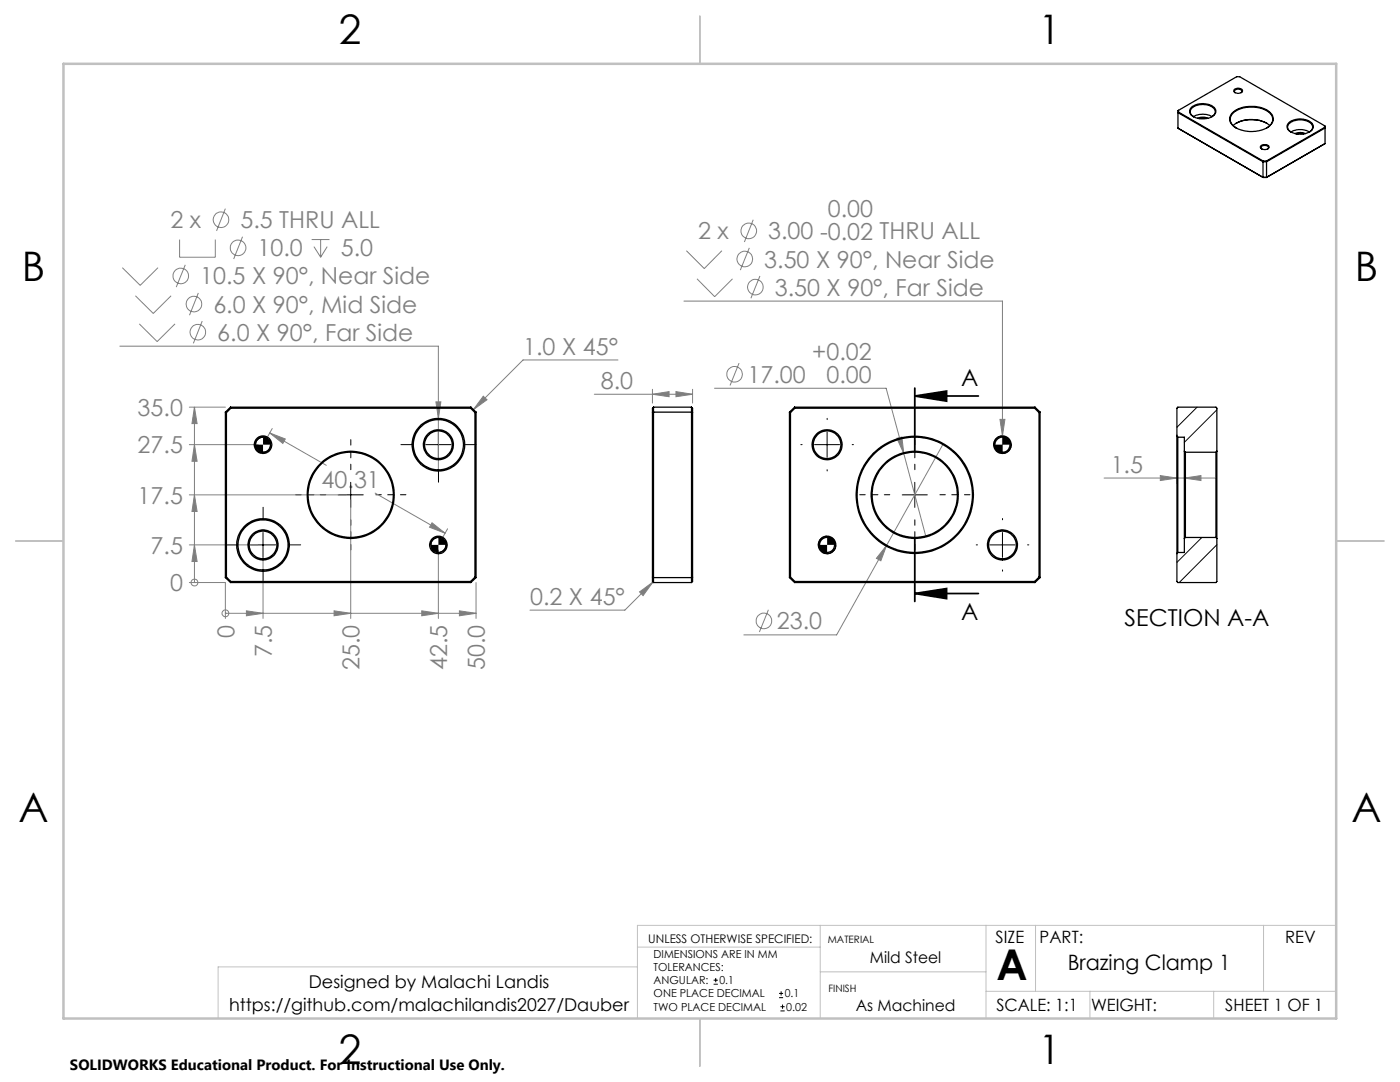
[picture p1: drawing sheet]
<svg xmlns="http://www.w3.org/2000/svg" width="279mm" height="216mm" viewBox="0 0 279 216" stroke-linecap="round" stroke-linejoin="round" font-family="sans-serif">
<g fill="none" stroke="#808080" stroke-width=".2">
<path d="M24.4 53.4l3.6 3.5 3.5-3.5M27 59l3.6 3.5 3.5-3.5M35.8 47.8v3.5h7.2v-3.5M37 52.8l-1.8 4.5M39.6 58.5l-1.8 4.4M45 41.6l-1.8 4.5M48.4 47.2l-1.8 4.5M62.2 47.8h3.6M62.7 49.2l1.3 2.1M64 47.8v3.5M65.3 49.2l-1.3 2.1M137 50l3.5 3.6 3.6-3.6"/>
<path d="M139.1 55.6l3.5 3.6 3.6-3.6M149.5 49.5l-1.8 4.4M150.3 43.9l-1.7 4.4M151.7 55.1l-1.8 4.4M23.9 69.1h63.6v24.9M27.8 64.6l3.6 3.6 3.5-3.6M40.4 64.1l-1.8 4.4M96.4 79.1l.8 .7-2.7 1.9zM118.6 78.7h19.6M123.3 71.8h-18.9l-9.9 9.9M130.2 77.7v2.7M130.2 78.7l3.3-.6v1.1z"/>
<path d="M134.9 78.1l3.3 .6-3.3 .5zM136.5 60.1h63.6v30.4M138.2 77.7v2.7M142.6 77.5h34.2l3.6 13M147.5 72.5l-1.8 4.4M37.8 98.7h31.2M37.8 88.7h13.7M37.8 81.2h7.2M38.8 81.2v35M38.8 98.7l.5 3.4h-1zM38.8 88.7l.5 3.3h-1zM38.8 81.2l.5 3.3h-1z"/>
<path d="M53.8 86.4l11.3 6.5M53.8 86.4l3.1 1.2-.5 .9zM54.3 85.5l-1.3 2.4M70 99.7v23.7M74.9 98.4l13.9 8M87 80.2h1l-.5 3.3zM179 87.5l1-.3 .4 3.3zM180.4 90.5l4.3 16.5M188.2 88.7l-21.2 38h-18.6M199.6 83.7h1l-.5 3.3zM220.3 95.4h22.4M231.6 94.9l3.3 .5-3.3 .5z"/>
<path d="M234.9 86.7v9.7M236.4 95.4l3.3-.5v1zM37.8 116.2h7.2v7.2M37.8 108.7h13.7M38.8 116.2h.1M38.8 108.7l.5 3.3h-1zM52.5 109.7v13.7M86.2 104.3l2.6 2.1-3.1-1.2zM87.5 109.7v13.7M89.3 105.5l-1.3 2.4M95 116.2v7.2M127.6 118.1l2.7-2-2 2.8z"/>
<path d="M130.3 116.1l-5.6 5.6h-18.9M177 108.8l-1.2 3.1-.9-.5zM45 122.4h.1M45 122.4h50M49.2 121.9l3.3 .5-3.3 .5zM66.7 121.9l3.3 .5-3.3 .5zM84.2 121.9l3.3 .5-3.3 .5zM91.7 121.9l3.3 .5-3.3 .5zM153.4 121.7l-1.8 4.4"/>
<circle cx="36.1" cy="55.1" r="1.55"/>
<circle cx="44.1" cy="43.9" r="1.55"/>
<circle cx="47.5" cy="49.4" r="1.55"/>
<circle cx="148.6" cy="51.7" r="1.56"/>
<circle cx="149.4" cy="46.1" r="1.55"/>
<circle cx="150.7" cy="57.3" r="1.55"/>
<circle cx="38.7" cy="60.7" r="1.55"/>
<circle cx="39.5" cy="66.3" r="1.55"/>
<circle cx="146.6" cy="74.7" r="1.55"/>
<circle cx="38.8" cy="116.2" r=".68"/>
<circle cx="45" cy="122.4" r=".69"/>
<circle cx="152.5" cy="123.9" r="1.56"/>
</g>
<g fill="none" stroke="#000" stroke-width=".2">
<path d="M52.5 87.2a1.56 1.56 0 0 0-1.5 1.5M54 88.7a1.44 1.44 0 0 1-1.5 1.5M67.5 98.7h5M70 96.2v5M85 88.7h5M87.5 86.3v4.9M162.6 88.7h5M165.1 86.3v4.9M180.1 98.7h5M182.6 96.2v5M200.1 87a1.75 1.75 0 0 0-1.8 1.7M201.8 88.7a1.75 1.75 0 0 1-1.7 1.8"/>
<path d="M50 108.7h5M52.5 106.3v4.9M87.5 107.2a1.5 1.5 0 0 0-1.5 1.5M89 108.7a1.5 1.5 0 0 1-1.5 1.5M165.1 107a1.75 1.75 0 0 0-1.8 1.7M166.8 108.7a1.75 1.75 0 0 1-1.7 1.8M197.6 108.7h5M200.1 106.3v4.9M142.4 196.4h.9M142.4 195.6h.9M142.8 195.2v.8M155.5 199.1h.8"/>
<path d="M155.5 198.2h.8M155.9 197.8v.8M155.8 201.7h.8M155.8 200.9h.8M156.2 200.4v.9"/>
</g>
<path d="M182.6 79l6.3-1v2zM182.6 79h12.7M182.6 77.4v12.7M182.6 118.4l6.3-1v2.1zM182.6 107.3v12.7M182.6 118.4h12.7" fill="none" stroke="#000" stroke-width=".35"/>
<path d="M65 98.7h-6M70 93.7v-6M75 98.7h6M177.6 98.7h-6M182.6 93.7v-6M187.6 98.7h6M70 103.7v6M182.6 103.7v6" fill="none" stroke="#000" stroke-width=".2" stroke-dasharray="15.2 1.3 1.3 1.3" stroke-dashoffset="14.1"/>
<g fill="none" stroke="#000" stroke-width=".2" stroke-dasharray="15.2 1.3 1.3 1.3">
<path d="M82.5 88.7h-2.5M87.5 83.7v-2.5M87.5 93.7v2.5M92.5 88.7h2.5M160.1 88.7h-.3M165.1 83.7v-.2M165.1 93.7v.3M170.1 88.7h.2M47.5 108.7h-2.5M52.5 103.7v-2.5M52.5 113.7v2.5M57.5 108.7h2.5"/>
<path d="M195.1 108.7h-.3M200.1 103.7v-.2M200.1 113.7v.3M205.1 108.7h.2"/>
</g>
<path d="M127.2 189h36.5M127.2 192.9h-83.7v10.3M163.7 184.6v18.6M163.7 193.9h33.1M196.8 184.6v18.6M196.8 197.8h69.9M206.7 184.6v13.2M217.5 197.8v5.4M242.2 197.8v5.4M252.2 184.6v13.2M266.7 184.6h-139.5v18.6" fill="none" stroke="#c0c0c0" stroke-width=".2"/>
<path d="M139.7 3.2v9.5M3.1 107.9h9.6M266.7 107.9h9.5M139.7 203.2v9.6" fill="none" stroke="#c0c0c0" stroke-width=".25"/>
<path d="M12.7 12.7h254v190.5h-254z" fill="none" stroke="#c0c0c0" stroke-width=".5"/>
<g fill="#000">
<path d="M182.6 79l6.3-1v2zM182.6 118.4l6.3-1v2.1z"/>
<path d="M86 108.7a1.44 1.44 0 0 0 1.5 1.5v-1.5zM87.5 107.2v1.5h1.5a1.5 1.5 0 0 0-1.5-1.5zM51 88.7a1.5 1.5 0 0 0 1.5 1.5v-1.5zM52.5 87.2v1.5h1.5a1.44 1.44 0 0 0-1.5-1.5zM163.3 108.7a1.81 1.81 0 0 0 1.8 1.8v-1.8zM165.1 107v1.7h1.7a1.69 1.69 0 0 0-1.7-1.7zM198.3 88.7a1.75 1.75 0 0 0 1.8 1.8v-1.8zM200.1 87v1.7h1.7a1.75 1.75 0 0 0-1.7-1.7z"/>
</g>
<g fill="#808080">
<path d="M38.8 108.7l.5 3.3h-1zM38.8 98.7l.5 3.4h-1zM38.8 88.7l.5 3.3h-1zM38.8 81.2l.5 3.3h-1z"/>
<path d="M49.2 121.9l3.3 .5-3.3 .5zM66.7 121.9l3.3 .5-3.3 .5zM84.2 121.9l3.3 .5-3.3 .5zM91.7 121.9l3.3 .5-3.3 .5z"/>
<path d="M53.8 86.4l3.1 1.2-.5 .9zM86.2 104.3l2.6 2.1-3.1-1.2zM87 80.2l.5 3.3 .5-3.3zM96.4 79.1l.8 .7-2.7 1.9zM130.2 78.7l3.3-.6v1.1zM134.9 78.1l3.3 .6-3.3 .5zM127.6 118.1l2.7-2-2 2.8zM199.6 83.7l.5 3.3 .5-3.3zM177 108.8l-2.1 2.6 .9 .5zM179 87.5l1.4 3-.4-3.3zM236.4 95.4l3.3-.5v1zM231.6 94.9l3.3 .5-3.3 .5z"/>
</g>
<g fill="none" stroke="#000" stroke-width=".25">
<path d="M246.3 17.9a1.05 1.05 0 0 1 1.7 .2 1 1 0 0 1-1.8 0zM246.5 18.5a.39 .39 0 0 1-.1-.5 .39 .39 0 0 1 .5-.2h.5a.39 .39 0 0 1 .4 .2 .39 .39 0 0 1-.1 .5M235.1 25.6l17 9.8M235.1 25.6h.1M235.2 22v.4M235.2 22l11.6-6.7h.6l16.9 9.8M235.2 22.4l16.9 9.7M235.2 22.4l-.1 .1 17 9.8M235.2 22l-.1 .1v3.5M237.8 21.4a3.6 3.6 0 0 1 4.7 .3 1.28 1.28 0 0 1-1.1 1.8 3.4 3.4 0 0 1-3.9-.9 1.02 1.02 0 0 1 .3-1.2zM238.2 23.3a3.7 3.7 0 0 1 3.7 0M238.2 23.3a1.08 1.08 0 0 1-.7-1.1 1.08 1.08 0 0 1 .9-1 3.2 3.2 0 0 1 4.1 .8 1.03 1.03 0 0 1-.7 1.3"/>
<path d="M239 23.6l.7-.2h.7l.7 .2M239.3 23.7l.4-.1 1 .1M245.9 22.6a6.2 6.2 0 0 1 7.6-.1 1.76 1.76 0 0 1-.6 2.9 6.3 6.3 0 0 1-6.9-.5 1.58 1.58 0 0 1-.1-2.3zM246.1 25a6.2 6.2 0 0 1 7.3 0M246.7 25.5a1.82 1.82 0 0 1-1.2-1.7 1.82 1.82 0 0 1 1.2-1.7 6.2 6.2 0 0 1 6.8 .6 1.78 1.78 0 0 1-.7 2.8M246.7 24.6a6.9 6.9 0 0 1 6.1 0M251.6 29.1a1.11 1.11 0 0 1 1.7 .3 1 1 0 0 1-1.8-.1zM251.8 29.7l-.1-.1a.53 .53 0 0 1 .2-.6 .53 .53 0 0 1 .7 0l.2 .1a.36 .36 0 0 1 .3 .2 .36 .36 0 0 1-.1 .4M252.1 32.3h.7M252.1 35.4h.7M252.1 32.3v3.1M252.1 35.4h.1"/>
<path d="M252.1 32.1h.6M252.1 32.1v.2M252.1 35.4h.6M252.7 32.1l.1 .2M252.8 32.3v3.1M252.8 35.4h-.1M257.2 24.4a3.6 3.6 0 0 1 4.7 .4 1.35 1.35 0 0 1-1.2 1.8 3.3 3.3 0 0 1-3.8-1 1 1 0 0 1 .3-1.2zM257.6 26.3a4 4 0 0 1 3.7 0M257.7 26.4a1.08 1.08 0 0 1-.7-1.2 1.08 1.08 0 0 1 .9-.9 3.2 3.2 0 0 1 4 .7 1.08 1.08 0 0 1-.6 1.4M258.5 26.7l1-.3 1 .3M258.8 26.7l.6-.1 .8 .1M264.3 25.1v.3"/>
<path d="M264.3 25.4l-11.6 6.7M264.3 25.4l.1 .1-11.6 6.8M264.3 25.1l.1 .1v3.4M264.4 28.6l-11.6 6.8M264.4 28.6l-11.7 6.8M45 82.2l.2 .1M45 82.2v33.1M45.2 82.3v32.8M46 81.2l-1 1M46 81.2l.1 .3M46 81.2h48M46.1 81.5l-.9 .8"/>
<path d="M46.1 81.5h47.8M93.9 81.5l.9 .8M94 81.2l-.1 .3M94 81.2l1 1M94.8 82.3v32.8M95 82.2l-.2 .1M95 82.2v33.1M130.2 82.3l.2-.1h7.6l.2 .1M130.4 81.2h7.6M130.4 81.2v35M130.4 81.2l-.2 .3v34.5l.2 .2M138 81.2l.2 .3v34.5l-.2 .2"/>
<path d="M138 81.2v35M157.6 82.2l.2 .1M157.6 82.2v33.1M157.8 82.3v32.8M158.6 81.2h48M158.6 81.2v.3M158.6 81.2l-1 1M158.6 81.5h47.9M158.6 81.5l-.8 .8M206.5 81.5l.9 .8M206.6 81.2l-.1 .3M206.6 81.2l1 1"/>
<path d="M207.4 82.3v32.8M207.6 82.2l-.2 .1M207.6 82.2v33.1M234.9 87v23.5M234.9 87v-5.5l.2-.3h7.6l.2 .3v8.5M234.9 87l.2 .2M235.1 87.2v23M235.1 87.2h1.3v2.8M236.4 90v17.5M236.4 90l.2 .2M236.6 90.2v17M236.6 90.2h6.1"/>
<path d="M242.7 90.2v17M242.9 90v17.5M242.9 90l-.2 .2M45 115.3l1 .9M45.2 115.1l.9 .9M45.2 115.1l-.2 .2M46 116.2h48M46.1 116h47.8M46.1 116l-.1 .2M93.9 116l.1 .2M94.8 115.1l-.9 .9M94.8 115.1l.2 .2"/>
<path d="M95 115.3l-1 .9M130.2 115.1l.2 .2h7.6l.2-.2M130.4 116.2h7.6M157.6 115.3l1 .9M157.8 115.1l.8 .9M157.8 115.1l-.2 .2M158.6 116.2h48M158.6 116h47.9M158.6 116v.2M206.5 116l.1 .2M207.4 115.1l-.9 .9M207.4 115.1l.2 .2"/>
<path d="M207.6 115.3l-1 .9M235.1 110.2l-.2 .3M236.4 107.5v2.7h-1.3M236.6 107.2l-.2 .3M236.6 107.2h6.1M242.7 107.2l.2 .3M242.9 107.5v8.5l-.2 .2h-7.6l-.2-.2v-5.5"/>
<circle cx="52.5" cy="88.7" r="1.75"/>
<circle cx="52.5" cy="88.7" r="1.5"/>
<circle cx="70" cy="98.7" r="8.7"/>
<circle cx="70" cy="98.7" r="8.5"/>
<circle cx="87.5" cy="88.7" r="5.2"/>
<circle cx="87.5" cy="88.7" r="3"/>
<circle cx="87.5" cy="88.7" r="2.75"/>
<circle cx="87.5" cy="88.7" r="5"/>
<circle cx="165.1" cy="88.7" r="2.75"/>
<circle cx="165.1" cy="88.7" r="3"/>
<circle cx="182.5" cy="98.7" r="11.5"/>
<circle cx="182.5" cy="98.8" r="8.7"/>
<circle cx="182.6" cy="98.7" r="8.5"/>
<circle cx="182.6" cy="98.7" r="11.7"/>
<circle cx="200.1" cy="88.7" r="1.5"/>
<circle cx="200.1" cy="88.7" r="1.75"/>
<circle cx="52.5" cy="108.7" r="2.74"/>
<circle cx="52.5" cy="108.7" r="5.2"/>
<circle cx="52.5" cy="108.7" r="5"/>
<circle cx="52.5" cy="108.7" r="3"/>
<circle cx="87.5" cy="108.7" r="1.75"/>
<circle cx="87.5" cy="108.7" r="1.5"/>
<circle cx="165.1" cy="108.7" r="1.5"/>
<circle cx="165.1" cy="108.7" r="1.75"/>
<circle cx="200" cy="108.7" r="2.75"/>
<circle cx="200.1" cy="108.7" r="3"/>
</g>
<path d="M238.9 81.2l-4 4.1M242.9 81.8l-6.5 6.5M239.9 107.2l-5 5M242.9 108.7l-7.6 7.5" fill="none" stroke="#000" stroke-width=".2"/>
<text font-size="8.5" x="198.9" y="195.5">A</text>
<g font-size="8.1">
<text x="67.6" y="8.9">2</text>
<text x="207.3" y="8.9">1</text>
<text x="4.4" y="56.2">B</text>
<text x="270.4" y="56.2">B</text>
<text x="3.7" y="164.1">A</text>
<text x="269.7" y="164.1">A</text>
<text x="67.6" y="212.4">2</text>
<text x="207.3" y="212.4">1</text>
</g>
<g font-size="4.7" fill="#808080">
<text x="34" y="45.5">2 x</text>
<text x="48" y="45.5">5.5 THRU ALL</text>
<text x="139.3" y="47.8">2 x</text>
<text x="153.3" y="47.8">3.00 -0.02 THRU ALL</text>
<text x="165.2" y="43.3">0.00</text>
<text x="51.4" y="51.1">10.0</text>
<text x="68" y="51.1">5.0</text>
<text x="152.5" y="53.4">3.50 X 90°, Near Side</text>
<text x="40" y="56.8">10.5 X 90°, Near Side</text>
<text x="154.6" y="59">3.50 X 90°, Far Side</text>
<text x="42.6" y="62.4">6.0 X 90°, Mid Side</text>
<text x="43.4" y="68">6.0 X 90°, Far Side</text>
<text x="104.4" y="70.8">1.0 X 45°</text>
<text x="162.1" y="71.9">+0.02</text>
<text x="119.9" y="77.6">8.0</text>
<text x="149.2" y="76.4">17.00</text>
<text x="164.9" y="76.4">0.00</text>
<text x="27.5" y="83">35.0</text>
<text x="27.5" y="90.5">27.5</text>
<text x="221.7" y="94.4">1.5</text>
<text x="27.5" y="100.5">17.5</text>
<text x="64.2" y="97.4">40.31</text>
<text x="30.1" y="110.5">7.5</text>
<text x="33.9" y="118">0</text>
<text x="105.8" y="120.7">0.2 X 45°</text>
<text x="155" y="125.6">23.0</text>
<text x="46.8" y="127.3" transform="rotate(-90 46.8 127.3)">0</text>
<text x="54.3" y="131.1" transform="rotate(-90 54.3 131.1)">7.5</text>
<text x="71.8" y="133.7" transform="rotate(-90 71.8 133.7)">25.0</text>
<text x="89.3" y="133.7" transform="rotate(-90 89.3 133.7)">42.5</text>
<text x="96.8" y="133.7" transform="rotate(-90 96.8 133.7)">50.0</text>
</g>
<g font-size="4.7">
<text x="191.8" y="76.9">A</text>
<text x="191.8" y="123.8">A</text>
<text x="224.4" y="125">SECTION A-A</text>
</g>
<text font-size="4.2" x="213.1" y="193.5">Brazing Clamp 1</text>
<g font-size="3.5">
<text x="61.6" y="197.1">Designed by Malachi Landis</text>
<text x="45.7" y="201.7">https://github.com/malachilandis2027/Dauber</text>
</g>
<g font-size="3.4">
<text x="198.7" y="188.1">SIZE</text>
<text x="207.5" y="188.1">PART:</text>
<text x="256.5" y="188.2">REV</text>
<text x="198.8" y="201.7">SCALE: 1:1</text>
<text x="217.7" y="201.8">WEIGHT:</text>
<text x="244.5" y="201.7">SHEET 1 OF 1</text>
</g>
<g font-size="3.2">
<text x="173.6" y="192.2">Mild Steel</text>
<text x="170.8" y="201.7">As Machined</text>
</g>
<text font-size="3" x="14" y="213.5">SOLIDWORKS Educational Product. For Instructional Use Only.</text>
<text font-size="2.4" x="129.4" y="188.1">UNLESS OTHERWISE SPECIFIED:</text>
<g font-size="2.2">
<text x="130.4" y="191.1">DIMENSIONS ARE IN MM</text>
<text x="130.4" y="193.7">TOLERANCES:</text>
<text x="130.4" y="196.4">ANGULAR:</text>
<text x="143.6" y="196.4">0.1</text>
<text x="130.4" y="199">ONE PLACE DECIMAL</text>
<text x="130.4" y="201.7">TWO PLACE DECIMAL</text>
<text x="156.6" y="199">0.1</text>
<text x="156.9" y="201.7">0.02</text>
</g>
<g font-size="2">
<text x="165.2" y="188.1">MATERIAL</text>
<text x="165.4" y="197.9">FINISH</text>
</g>
</svg>
